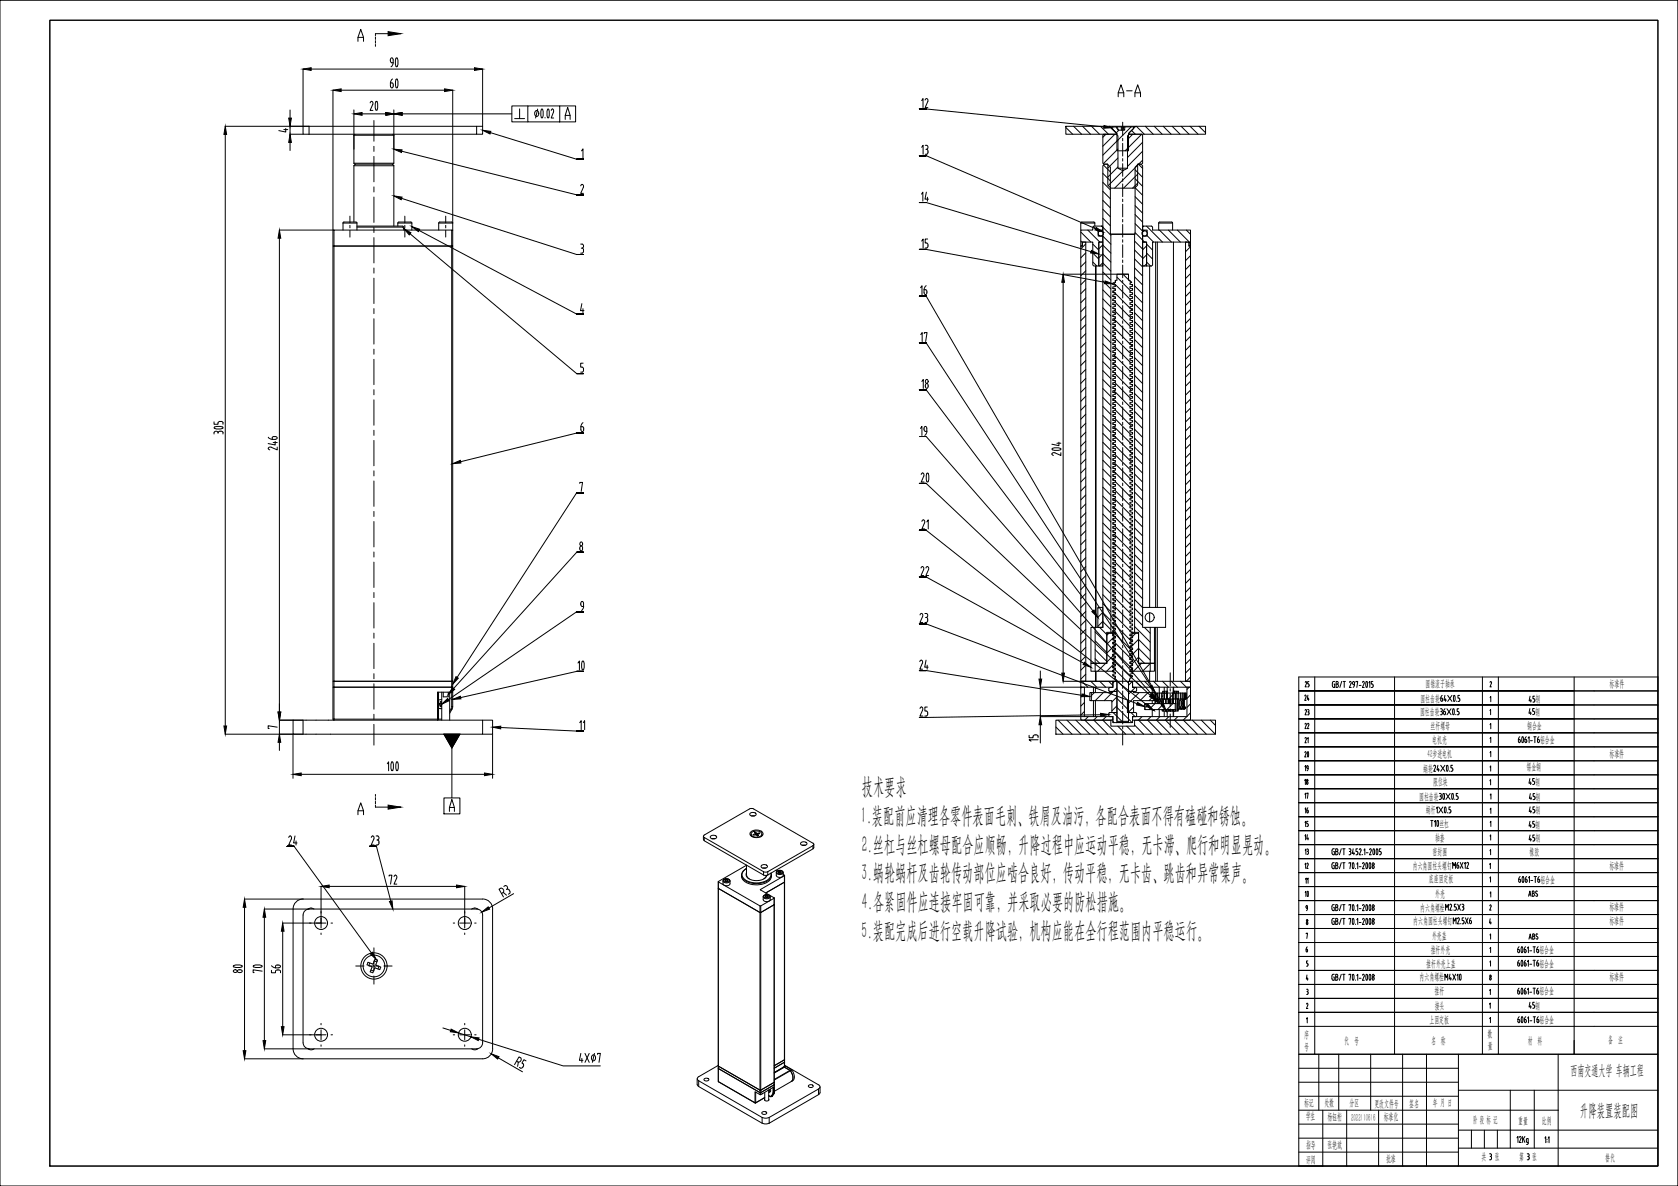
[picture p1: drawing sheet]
<svg xmlns="http://www.w3.org/2000/svg" width="841mm" height="594mm" viewBox="0 0 841 594" stroke-linecap="round" stroke-linejoin="round" font-family="sans-serif">
<!-- layer: 0 -->
<g fill="none" stroke="#000" stroke-width=".5">
<path d="M25 10h806v574h-806zM179 19h3M188 18v2M201 17h-13v1M179 21v-2l2-4 1 4v2M188 20v2M177 55v27M197 55v20M197 57h60M197 57l5-1v2zM260 55v4h-2M260 59h3"/>
<path d="M265 53h16v8h-16zM265 53h-8v8h8M268 56a1.3 1.3 0 0 1 2 1 1.3 1.3 0 0 1-2 1v-1zM269 55l-1 4M271 55a3 3 0 0 1 0 4zM273 59h.1M274 55a3 3 0 0 1 0 4zM276 55a.8 .8 0 0 1 1 0 .8 .8 0 0 1 0 1l-1 3h1M281 53h8v8h-8M283 60v-2l2-4 1 4v2M283 58h3M155 63h84v4h-84"/>
<path d="M155 63h-3v4h3M155 63v4M178 67l-1 1h20M197 67v1M197 68v14h-19h-1M239 63h3v4h-3M534 63h22l3 4h-25zM553 68v-1h6l1 1v16l2 1 3-1v-16l1-1h6l1 1v14h-3v11l-1 1h-12l-2-1v-11h-2zM556 63h13l-3 4M557 64h2l1 1h4v-1h4l-2 3v9h-6v-9l-3-3zM559 64l2 1M559 67h1"/>
<path d="M560 64h2v1M562 64v1M562 64h1v1M563 64h1M566 67h.1M569 63h35v4h-38M177 83h20M177 83v28M177 82h20M178 82l-1 1M197 82v1M197 83v30"/>
<path d="M560 84h5M167 115h59v8h-59zM167 115v8v218v3v16v1M172 112v-1h6l1 1M172 112v3M172 112h7M175 108v4M175 113v1M175 115v4M179 113h23v2M179 114h23M179 112v3"/>
<path d="M199 112v1M199 112h7M200 111h6v1M200 111l-1 1M203 108v4M203 113v1M203 115v4M206 112v3M220 112v-1h6l1 1M223 108v4M223 113v1M223 115v4"/>
<path d="M226 115h1v8h-1M227 112h-7v3M227 112v3M542 112v-1h6l1 1M549 112h-7v3M549 112v1M552 116h1M552 113l1 2h-3v3h3v3h-2v12h-3v-12h-6v2v-8h6v-2h5M557 117h12M557 117v200h2M569 117v200M573 113v2h2v3h-2v3h2v12h2h1v-12h18v2h1v-8h-19l-1-2h-4"/>
<path d="M573 116h1M581 112v-1h6l1 1M581 112h7M581 112v3M588 112v3M226 123h-59v218h59M226 123h1v218h-1M226 123v218M543 121h1v220h-2v-218h1zM549 133v181M551 122h2l-1 11h-1zM551 133h.1"/>
<path d="M552 133h1M573 133h.1M573 121l2 1-1 11h-1zM574 133h1M576 133v171M579 121v183M580 121v183M588 121v220M594 121h2v2h1v218h-3zM558 148h.1M558 146l1 1M558 142l1-1 1-1v-3h6v3l1 1-1 1 1 1"/>
<path d="M558 152l1 1M558 144l1 1M558 148l1 1-1 1M558 150l1 1M558 156l1 1M558 158l1 1M558 142l1 1M558 154l1 1M559 141h.1M559 143l-1 1M559 157l-1 1M559 159l-1 1"/>
<path d="M559 151l-1 1M559 145l-1 1M559 147l-1 1M559 153l-1 1M559 155l-1 1M566 148l2 1-2 1 1 1M566 146l2 1-2 1M566 146h.1M566 148h.1M568 153l-2 1 2 1-2 1 1 1M568 145l-2 1M568 151l-2 1 1 1"/>
<path d="M568 143l-2 1 2 1M568 157l-2 1 2 1M568 159l-2 1 1 1M558 160l1 1M558 168l1 1M558 178l1 1M558 174l1 1M558 170l1 1M558 172l1 1M558 166l1 1M558 164l1 1M558 176l1 1"/>
<path d="M558 162l1 1M559 171l-1 1M559 177l-1 1M559 167l-1 1M559 169l-1 1M559 165l-1 1M559 163l-1 1M559 161l-1 1M559 175l-1 1M559 173l-1 1M559 179l-1 1M568 161l-2 1 1 1"/>
<path d="M568 171l-2 1 2 1-2 1 1 1M568 177l-2 1 1 1M568 169l-2 1 1 1M568 179l-2 1 1 1M568 167l-2 1 1 1M568 175l-2 1 2 1M568 165l-2 1 1 1M568 163l-2 1 1 1M558 194l1 1M558 188l1 1M558 182l1 1M558 180l1 1"/>
<path d="M558 196l1 1M558 184l1 1M558 192l1 1M558 198l1 1M558 186l1 1M558 190l1 1M559 185l-1 1M559 189l-1 1M559 199l-1 1M559 191l-1 1M559 187l-1 1M559 193l-1 1"/>
<path d="M559 195l-1 1M559 181l-1 1M559 183l-1 1M559 197l-1 1M566 196l1 1M566 184l1 1M566 196h.1M566 184h.1M568 199l-2 1 2 1-2 1 2 1-2 1 2 1-2 1 1 1M568 195l-2 1M568 189l-2 1 2 1-2 1 1 1M568 183l-2 1"/>
<path d="M568 185l-2 1 2 1M568 181l-2 1 1 1M568 197l-2 1 1 1M568 187l-2 1 1 1M568 193l-2 1 1 1M558 204l1 1M558 202l1 1M558 206l1 1M558 218l1 1M558 212l1 1M558 208l1 1M558 214l1 1"/>
<path d="M558 216l1 1M558 210l1 1M558 200l1 1M559 201l-1 1M559 217l-1 1M559 209l-1 1M559 215l-1 1M559 203l-1 1M559 207l-1 1M559 219l-1 1M559 211l-1 1M559 205l-1 1"/>
<path d="M559 213l-1 1M566 208l2 1-2 1 2 1-2 1 2 1-2 1 1 1M566 208h.1M568 217l-2 1 1 1M568 215l-2 1 2 1M568 207l-2 1M568 219l-2 1 1 1M558 222h.1M558 224l1 1M558 228l1 1M558 222l1 1-1 1M558 226l1 1"/>
<path d="M558 234l1 1M558 232l1 1M558 230l1 1M558 220l1 1M558 238l1 1M558 236l1 1M559 237l-1 1M559 225l-1 1M559 227l-1 1M559 221l-1 1M559 233l-1 1M559 231l-1 1"/>
<path d="M559 229l-1 1M559 239l-1 1M559 235l-1 1M566 222l1 1M566 234l1 1M566 222h.1M566 234h.1M568 237l-2 1 1 1M568 225l-2 1 2 1-2 1 2 1-2 1 1 1M568 223l-2 1 2 1M568 235l-2 1 1 1M568 231l-2 1 2 1-2 1"/>
<path d="M568 221l-2 1M568 239l-2 1M558 258l1 1M558 248l1 1M558 242l1 1M558 254l1 1M558 256l1 1M558 252l1 1M558 246l1 1M558 250l1 1M558 244l1 1M558 240l1 1"/>
<path d="M559 243l-1 1M559 257l-1 1M559 259l-1 1M559 245l-1 1M559 241l-1 1M559 253l-1 1M559 251l-1 1M559 255l-1 1M559 249l-1 1M559 247l-1 1M566 240l1 1M566 240h.1"/>
<path d="M568 243l-2 1 2 1M568 259l-2 1 2 1M568 257l-2 1 1 1M568 245l-2 1 2 1-2 1 1 1M568 241l-2 1 1 1M568 249l-2 1 2 1-2 1 2 1-2 1 1 1M568 255l-2 1 2 1M558 276l1 1M558 268l1 1M558 264l1 1M558 266l1 1M558 262l1 1"/>
<path d="M558 270l1 1M558 272l1 1M558 260l1 1M558 278l1 1M558 274l1 1M559 261l-1 1M559 275l-1 1M559 273l-1 1M559 279l-1 1M559 271l-1 1M559 277l-1 1M559 263l-1 1"/>
<path d="M559 267l-1 1M559 269l-1 1M559 265l-1 1M566 274l2 1M566 274h.1M568 261l-2 1 1 1M568 275l-2 1 2 1M568 277l-2 1 1 1M568 263l-2 1 2 1-2 1 2 1-2 1 2 1-2 1 2 1-2 1 2 1-2 1M568 279l-2 1 1 1M558 282l1 1M558 292l1 1"/>
<path d="M558 288l1 1M558 290l1 1M558 296l1 1M558 280l1 1M558 298l1 1M558 286l1 1M558 284l1 1M558 294l1 1M559 285l-1 1M559 291l-1 1M559 283l-1 1M559 287l-1 1"/>
<path d="M559 297l-1 1M559 281l-1 1M559 295l-1 1M559 293l-1 1M559 289l-1 1M559 299l-1 1M566 284l2 1M566 284h.1M568 285l-2 1 1 1M568 283l-2 1M568 289l-2 1 2 1-2 1 2 1-2 1 1 1M568 295l-2 1 2 1-2 1 2 1-2 1 2 1-2 1 2 1-2 1 2 1-2 1 2 1-2 1 1 1"/>
<path d="M568 287l-2 1 1 1M568 281l-2 1 2 1M549 314h4v-231l1-1h1l2 2v33h12v-33l1-2h2l1 1v231h3M549 314h-2v18h2M549 314v22M550 304h3v10h-3zM557 317h-2v15h-6M558 317v1l1 1-1 1 1 1-1 1 1 1-1 1 1 1-1 1 1 1-1 1 1 1-1 1 1 1M558 317h-3v15h-6M558 317h1M558 320l1 1M558 320h.1"/>
<path d="M558 310l1 1M558 314l1 1M558 312l1 1M558 316l1 1M558 308l1 1M558 300l1 1M558 304l1 1M558 302l1 1M559 305l-1 1 1 1-1 1M559 315l-1 1M559 311l-1 1M559 317l-1 1 1 1"/>
<path d="M559 319l-1 1M559 313l-1 1M559 301l-1 1M559 303l-1 1M559 309l-1 1M559 319h.1M566 318h1M566 318l2-1h3v15h5M566 318l1 1M566 318h.1M567 318l1 1-2 1 2 1-2 1 2 1-2 1 2 1-2 1 2 1-2 1 2 1-2 1M568 319h.1"/>
<path d="M568 309l-2 1 2 1-2 1 2 1-2 1 1 1M568 315l-2 1 2 1M568 319l-2 1M568 317h.1M568 317h3v15h5M568 317l-1 1M573 304h11v10h-8M576 307v5M576 314v22M579 314v18h-3M579 314v27M580 314v27"/>
<path d="M549 332h-2v4h2M549 336h9M549 336v5M558 334l1 1M558 330l1 1M558 322l1 1M558 326l1 1M558 328l1 1M558 332l1 1M558 324l1 1M558 324h.1M558 322h.1"/>
<path d="M558 328h.1M558 326h.1M558 334h.1M558 332h.1M558 330h.1M558 336h.1M558 336l1 1M558 338l1 1M559 331l-1 1 1 1-1 1 1 1M559 325l-1 1M559 321l-1 1M559 331l-1 1"/>
<path d="M559 335l-1 1M559 327l-1 1M559 337l-1 1M559 333l-1 1M559 329l-1 1M559 323l-1 1M559 333h.1M559 321h.1M559 331h.1M559 327h.1M559 325h.1M559 329h.1"/>
<path d="M559 323h.1M566 336l2 1zM566 338l2 1zM566 330l2 1-2 1 2 1-2 1 2 1h-1l1 1M566 322l2 1M566 320l1 1M566 328l1 1M566 330l2 1M566 324l2 1M566 322h.1M566 320h.1M566 328h.1"/>
<path d="M566 330h.1M566 324h.1M566 336h10M568 333h.1M568 331h.1M568 335h.1M568 327h.1M568 325h.1M568 329h.1M568 323h.1M568 335l-2 1M568 321l-2 1"/>
<path d="M568 325l-2 1 1 1M568 331l-2 1 1 1M568 323l-2 1M568 327l-2 1M568 337l-2 1M568 329l-2 1M568 333l-2 1 2 1M568 339l-2 1v1v10h-1v10h-5v-20h-1v-1v-1M576 336v5M576 332h3v4h-3M167 341h59v3h-59zM167 344h59v3h-7v13h-52z"/>
<path d="M220 353h1v1v-1M220 355h1M220 347v13l-1 1M220 352v1M221 352h-1M221 353h.1M221 352h.1M221 351h.1M221 347v14M221 351h-1M222 347v2h3v-2M225 356l1-1-1 2"/>
<path d="M225 347v14M226 341h1v3h-1M226 344h1l-1 10M226 354v1M227 347v7h-1M227 354v1M542 341h16v3h-16zM547 347h10v-1h3v11h-3v-6h-10M547 347h-1v4h1M547 347v4M548 344v3M548 351v8"/>
<path d="M549 344v3M549 351v8M556 359v-2h4v5M558 341h2v5h-4v-2h2zM558 341h1M565 351v6M566 341h2v3l2 1-1 1h-3zM566 354v-8h2v1h11v4h-11v6h-2v-3M566 354h.1M566 341h2v3h29v-3h-29M569 359h1v-2h-4v5M574 352v3"/>
<path d="M578 344v3M578 351v1M578 355v4M579 347v4M579 355l-1 1M579 351v1M579 350l1 2M579 347h.1M579 351h1M579 350h1M579 352h.1M580 347h-1v3l1 1v1"/>
<path d="M580 347v3l1 1v1M580 352h.1M580 350l1 2M581 347h-1v3h1M581 344v3M581 355v4M581 347v3l1 1v1M582 350v2M582 347h-1v3h1M583 350v2M583 355v1zM583 346v1"/>
<path d="M583 347h-1v3h1M583 355v1M583 355v1h1M584 347h-1v3h1M584 344l-1 3M584 347v3M584 356v3M584 350h.1M584 347h.1M584 355v1h1M584 350v2M584 355v1h1v-1"/>
<path d="M584 346v1M585 347h-1v3h1M585 347v3M585 346h.1M585 346v4M585 347h.1M585 344v3M585 356v3M585 346v1M585 350v2M586 350v2M586 355v1"/>
<path d="M586 355v1h1M587 356h.1M587 350v2M587 355v1M587 356h1M588 356v-1v4M588 350v2M588 355v1M588 347h-3v3h3M588 347v3M588 344v3M588 356h1"/>
<path d="M588 344v2M588 356v3M589 346l-1 1M589 346h.1M589 346v1M589 356h.1M589 346h1v1M589 352h-15v3h15M589 352v3M589 347h-1v3h1M589 347v3M589 350h.1"/>
<path d="M589 347h.1M589 350v2M589 355v1M590 346l-1 4h1M590 347h2v3h-2zM590 346h1v1M590 350v6M591 355h.1M591 346v10M591 350h.1M591 355h1h-1M592 347v3l-1 2v2v1"/>
<path d="M592 355h.1M592 354v1M592 347h1v3h-1l-1 1v2l1 1h-1M593 355h-1M593 347v3M593 350l-1 2 1 2-1 1M593 352l1 3M593 354v1M593 347h1v3h-1M593 350l-1 2 1 2M593 353v-2l1 3M594 347v3"/>
<path d="M594 350l-1 2 1 2-1 1h1M594 354v1M594 347v3l-1 2 1 2M594 355h.1M594 350l-1 2 1 2v1M147 368v22M147 361h95v7h-95zM147 361h5v7M167 360v1M221 360l-2 1M223 368h8l-5 7zM226 375v25"/>
<path d="M242 361h5v7h-5M247 368v22M529 361h28v3h12v-3h40v7h-80zM542 360v-16h2v15h14v3h2M542 360v1M542 361h16M560 362h6zM568 361h28M597 360v-16h-2v15h-27v3h-2M597 360l-1 1M151 388h92M188 398v1"/>
<path d="M188 400v1M223 400h8v8h-8zM179 408v-2l2-4 1 4v2M179 406h3M188 401v2M188 403v1h13M225 406l1-6 2 4v2M225 404h3M353 419v2M353 419l30 18v1l-30-17zM353 419v-1l24-13 31 17-1 2M356 419a1.6 1.6 0 0 1 2-1 1.6 1.6 0 0 1 1 2 1.7 1.7 0 0 1-3-1z"/>
<path d="M376 408a1.6 1.6 0 0 1 2-1 1.6 1.6 0 0 1 1 1 1.7 1.7 0 0 1-3 0zM376 417a4 4 0 0 1 6 1 4 4 0 0 1-6 0zM376 418l1 1M377 409h1M377 417a2.9 2.9 0 0 1 5 1 2.9 2.9 0 0 1-3 1 2.9 2.9 0 0 1-2-2zM379 418h.1M379 417v1M379 417h-1l1 1h-2h2l1 1v-1h1h-2M379 417h.1M380 418h-1M380 419v-1v1M381 417l-1 1"/>
<path d="M382 418h.1M382 418l-1 1M357 420h1M372 438a6 6 0 0 0 8 5 6 6 0 0 0 7-5M374 435a3 3 0 0 0-2 4 3 3 0 0 0 3 2 9 9 0 0 0 11-2v-2a5 5 0 0 1-5 5 8 8 0 0 1-9-4v-2l2-1M374 437a4 4 0 0 0 5 4 5 5 0 0 0 5-3M382 433a1.5 1.5 0 0 1 1 0 1.5 1.5 0 0 1 1 1 1.4 1.4 0 0 1-1 1 1.4 1.4 0 0 1-1-2zM382 435h2M383 437h2M383 438h2M384 438l-1 2M385 437v1"/>
<path d="M389 436h1M389 437a2 2 0 0 0 4 0M389 436h3l1 3a2 2 0 0 1-4 0zM389 437a1.3 1.3 0 0 1 2-1 1.3 1.3 0 0 1 1 1 1.4 1.4 0 0 1-2 1 1.4 1.4 0 0 1-1-1zM390 437l1-1 1 1h-2zM390 436v1h1M391 436v1M393 438v1M393 439v3l-9 5 9-5M393 439l-12 7M393 439v95M401 422a1.6 1.6 0 0 1 2 0 1.6 1.6 0 0 1 1 1 1.7 1.7 0 0 1-3-1z"/>
<path d="M402 423h2M407 424v1l-22 13M407 424l-22 13M408 423l-1 2M152 458v64M152 450h90M152 450a5 5 0 0 0-5 5v70a5 5 0 0 0 5 5M155 455h84M155 455l-2 1-1 2M157 455h-1h-2M236 455h2h2M239 455l2 1 1 2v64l-1 2-2 1"/>
<path d="M242 450a5 5 0 0 1 5 5M247 455v70M360 442v100M360 442v3l21 12M360 442l21 12M360 445h.1M360 442h.1M362 441v2a2.1 2.1 0 0 0 4 0v-2M362 441a2 2 0 0 0 4 0M362 441l1-1h1h1l1 1M363 441a1.3 1.3 0 0 1 1-1 1.3 1.3 0 0 1 1 2 1.4 1.4 0 0 1-1 0 1.4 1.4 0 0 1-1-1zM363 441h1h1l-1 1z"/>
<path d="M364 441h.1M364 441h1zM365 441h.1M376 440l-2-1v-6l-14 9M381 457l-21-12v89l21 12M381 454v94M381 454h.1M381 457h.1M381 446l7 4M381 446h.1M381 454l7-4v3l-7 4zM381 457v89"/>
<path d="M383 449v2a2.1 2.1 0 0 0 3 0v-2M383 449a2 2 0 0 0 3 0M383 449l1-1h2v1M383 449a1.3 1.3 0 0 1 2-1 1.3 1.3 0 0 1 0 2 1.4 1.4 0 0 1-1 0 1.4 1.4 0 0 1-1-1zM383 449h1h1zM384 449h.1M385 449h-1h1M388 453v89l-7 4M388 453l-7 4M388 450h.1M388 453h.1M388 450v97"/>
<path d="M393 442v89l-5 3 5-3M393 442h.1M185 482v2M186 486h1M187 483l1-3 1 1-1 2 3 1-1 2-2-1M187 483l-3-1v1l2 1v3h1l1-2M188 481l1 1M190 484l-1 1M222 515l4 1M230 517l6 2M152 530h90M152 522l1 3h2"/>
<path d="M154 525l2 1 1-1M155 525h84M240 525l-2 1-2-1M240 521l42 13h19M247 525a5 5 0 0 1-5 5M291 528l-1 3h2M292 530v2M293 528l2 4M295 528l-2 4M297 529a1.3 1.3 0 0 1 1 1 1.3 1.3 0 0 1-1 1l-1-1zM298 528l-1 4M300 528h1l-1 4"/>
<path d="M360 534l-10 5a1.1 1.1 0 0 0 0 1 1.1 1.1 0 0 0 0 1M360 534v1l21 12M360 535v7l18 10v-5l3 1M360 534l21 12M360 535l21 12M360 534h.1M360 535h.1M392 535l-4 2M393 535h-1M393 535l-5 2 5-2M393 534v1M393 535l1-1 3 2"/>
<path d="M393 531v1l-5 3 5-3M393 535l3 1M393 534l-1 1M393 531h.1M393 532h.1M393 534l17 9a1.1 1.1 0 0 1 1 1 1.1 1.1 0 0 1-1 1M394 534h.1M394 534l-1 1M394 534h-1M396 536l-8 5M396 536h.1M396 536a4 4 0 0 1 1 6"/>
<path d="M396 536h1a3 3 0 0 1 0 6M397 536h.1M397 536h-1M831 528v56h-180M349 540v3l1 1M350 541v3l32 19M350 541l32 19v3M353 540a1.1 1.1 0 0 1 1 0 1.1 1.1 0 0 1 1 1h-2zM360 542h.1M360 542l18 11M378 552h1M379 552h.1"/>
<path d="M379 547v5l4-2-4 3M381 546h.1M381 547h.1M381 548h.1M382 557a1.1 1.1 0 0 1 1 0 1.1 1.1 0 0 1 1 1h-1zM382 560h2h2M382 548h.1M383 551a1 1 0 0 0 1 1 1 1 0 0 0 1-1M383 547v4M385 546v1M385 546v5M385 549h1"/>
<path d="M386 546v1h-1M386 549h1M386 546v1M387 549h-1M387 549h.1M387 548v1M387 545v2M387 547v1M388 548l-1 1M388 542l-7 4v1M388 542v1l-7 4M388 543l-7 4v1"/>
<path d="M388 543v4v-2l-7 3M388 547l-1 2M388 542h.1M388 543h.1M388 547h.1M397 542l-9 5M405 544a1.1 1.1 0 0 1 2-1 1.1 1.1 0 0 1 0 2h-1zM410 545v3l-24 15M410 545l-24 15v3M411 544v3l-1 1M382 563h2h2M737 566v9"/>
<path d="M744 566v9M750 566v9M757 566v9M769 566v9"/>
<circle cx="552" cy="117" r="1.3"/>
<circle cx="574" cy="117" r="1.3"/>
<circle cx="576" cy="309" r="2.3"/>
<circle cx="161" cy="462" r="3"/>
<circle cx="233" cy="462" r="3"/>
<circle cx="187" cy="484" r="7"/>
<circle cx="187" cy="484" r="5"/>
<circle cx="161" cy="518" r="3"/>
<circle cx="233" cy="518" r="3"/>
</g>
<!-- layer: 10 -->
<g fill="none" stroke="#000" stroke-width=".5">
<path d="M152 35v28M156 35h82M242 35v28M145 55v4M167 45v70M171 45h52M227 45v67M464 55l89 9M113 63h42M113 67v297M145 67h7M145 71v4"/>
<path d="M187 60v11M187 73v3M187 78v13M201 76l88 22M246 66l43 14M289 80h3zM291 76l1-1v4M464 78l85 37M534 64l4 3M538 63l4 4M543 63l4 4M547 63l4 4"/>
<path d="M552 63l4 4M554 67l-1 2M556 63l3 4 2-2M559 67l-6 6M560 75l-7 7M560 79l-5 5M563 61v7M563 69v2M563 72v6M563 79v2M567 64l-14 14M567 65l2 2"/>
<path d="M568 67l-3 3M570 63l4 4M572 67l-8 9M573 71l-8 8M573 76l-8 7M574 63l4 4M579 63l4 4M583 63l4 4M588 63l3 4M592 63l4 4M596 63l4 4M601 63l3 3"/>
<path d="M187 94v2M187 99v12M201 99l88 28M289 98h3zM291 93a.8 .8 0 0 1 1 0 .8 .8 0 0 1 0 1l-1 3h1M553 96l4 4M553 91l4 4M553 87l4 4M553 83l4 3M560 84l-5 5M563 82v6M563 90v1"/>
<path d="M563 92v6M563 100v1M563 85l-8 8M569 99l4 3M569 94l4 4M569 90l4 3M569 85l4 4M570 83l-11 11M570 87l-7 7M570 92l-2 2M573 80l-2 2 2 2M140 119v238"/>
<path d="M140 115h27M187 114v2M187 119v13M206 117l83 70M210 115l79 42M464 101l83 25M542 116l5 5M545 115l6 6M548 114l2 2M552 113l5 5M553 118l4 4M553 109l4 4"/>
<path d="M553 105l4 4M553 100l4 4M563 102v7M563 110v1M563 112v7M569 117l5 4M569 112l4 4M569 107l4 4M569 103l4 4M573 116h-1M575 113l8 8M575 118l3 3"/>
<path d="M581 115l6 6M586 115l6 6M590 115l7 7M595 115l2 2M187 134v3M187 139v13M289 127h3zM291 122h1a1.1 1.1 0 0 1 0 1 1.1 1.1 0 0 1 0 1v1a1.4 1.4 0 0 1 0 1 1.4 1.4 0 0 1-1 1M291 124h1M464 125l90 16M533 137h33M542 121h.1"/>
<path d="M544 122l-2 3M544 127l-2 2M544 131l-2 3M544 136l-2 2M548 122l3 3M548 127l3 3M548 131l2 2M551 129l2-2 4 4M553 136l4 4M553 132l4 4M553 123l4 4M553 123l-2 2"/>
<path d="M553 132l-2 1M560 139l7 7M563 120v1M563 123v6M563 130v2M563 133v6M563 137l3 3M569 139l4 4M569 134l4 4M569 130l4 4M569 125l4 4M569 121l4 4"/>
<path d="M575 131l2 2M575 127l3 3M575 122l3 3M575 128l-2 2M575 132l-1 1M575 123l-2 2M595 121l-1 1M597 124l-3 2M597 128l-3 3M597 133l-3 2M597 137l-3 3M187 155v2"/>
<path d="M187 160v12M289 157h3zM292 152l-1 4h2M292 155v2M464 148l119 205M533 141v196M544 140l-2 3M544 145l-2 2M544 149l-2 3M544 154l-2 2M544 158l-2 3M553 150l4 4"/>
<path d="M553 141l4 4M553 145l4 4M553 159l4 4M553 154l4 4M558 150v1M558 146l1 1M558 142l8 8M558 160l8 8M559 156l8 8M559 151l8 9M559 147l8 8M563 140v2"/>
<path d="M563 143v6M563 151v1M563 153v6M566 140l1 2M567 151h1M569 157l4 4M569 152l4 4M569 143l4 4M569 148l4 4M597 142l-3 2M597 146l-3 3M597 151l-3 2"/>
<path d="M597 155l-3 2M597 159l-3 3M187 175v2M187 180v13M464 172l113 172M544 172l-2 2M544 176l-2 3M544 163l-2 2M544 167l-2 3M553 177l4 4M553 172l4 4M553 163l4 4"/>
<path d="M553 168l4 4M558 168v1M558 164l1 1M558 178l8 8M559 174l8 8M559 169l8 9M559 165l8 8M563 161v1M563 163v7M563 171v1M563 173v7M567 169h1"/>
<path d="M569 179l4 4M569 170l4 4M569 166l4 4M569 175l4 4M569 161l4 4M597 164l-3 2M597 168l-3 3M597 173l-3 2M597 177l-3 3M187 195v3M289 187h3zM292 182h-1v2a1.3 1.3 0 0 1 1 1 1.3 1.3 0 0 1-1 1"/>
<path d="M464 195l84 111M544 181l-2 2M544 185l-2 3M544 190l-2 2M544 194l-2 3M544 199l-2 2M553 199l4 4M553 195l4 4M553 190l4 4M553 186l4 4M553 181l4 4M558 186v1"/>
<path d="M558 200l1 1M558 182l1 1M558 196l8 8M559 192l8 8M559 187l8 9M559 183l8 8M563 181v1M563 184v6M563 191v1M563 194v6M567 187h1M569 197l4 4"/>
<path d="M569 193l4 4M569 188l4 4M569 184l4 4M597 182l-3 2M597 186l-3 3M597 191l-3 2M597 195l-3 3M597 200l-3 2M107 211v2h2v-1M107 217h.1M107 217a1.1 1.1 0 0 1 1-1 1.1 1.1 0 0 1 1 1l1-1 2 1M107 214h3h2a2.8 2.8 0 0 1-5 0z"/>
<path d="M109 217h.1M110 211h1M110 211l-1 1M111 211l1 1v1M112 217h.1M187 200v13M187 216v2M289 217h3zM289 217l-58 14M291 214h1a1.1 1.1 0 0 1 1 2 1.1 1.1 0 0 1-2 0zM292 212l-1 2M464 219l113 129"/>
<path d="M544 203l-2 3M544 207l-2 3M544 212l-2 2M544 216l-2 3M553 213l4 4M553 208l4 4M553 217l4 4M553 204l4 4M558 204v1M558 218l8 8M558 214l8 8M559 210l8 8"/>
<path d="M559 205l8 9M559 201l9 8M563 201v2M563 204v6M563 212v1M563 214v6M567 205h1M569 215l4 4M569 211l4 4M569 206l4 4M569 202l4 4M569 220l4 4"/>
<path d="M597 204l-3 3M597 209l-3 2M597 213l-3 3M597 218l-3 2M187 221v12M187 236v2M527 225h4M528 225h.1M530 222h2M531 222v1h-4M532 225h.1M532 227v1l-4-1a.8 .8 0 0 0-1 0 .8 .8 0 0 0 1 1"/>
<path d="M544 230l-2 2M544 234l-2 3M544 239l-2 2M544 221l-2 2M544 225l-2 3M553 240l4 4M553 235l4 4M553 226l4 4M553 222l4 4M553 231l4 4M558 222v1M558 236l8 8"/>
<path d="M558 232l8 8M559 228l8 8M559 223l8 8M563 222v1M563 224v7M563 232v1M563 234v7M567 226l1 1M567 223h1M569 237l4 4M569 228l4 5M569 224l4 4"/>
<path d="M569 233l4 4M597 222l-3 3M597 227l-3 2M597 231l-3 3M597 236l-3 2M187 241v13M187 256v3M289 247h3zM289 247l-60 92M291 242h1l-1 4M464 242l113 106M544 243l-2 3"/>
<path d="M544 248l-2 2M544 252l-2 3M544 257l-2 2M553 257l4 5M553 253l4 4M553 249l4 4M553 244l4 4M558 258v1M558 240v1M558 254l8 8M558 250l8 8M559 246l8 8"/>
<path d="M559 259l8 8M559 241l8 8M563 242v1M563 245v6M563 252v1M563 255v6M567 244l1 1M567 241h1M567 259h1M569 260l4 4M569 255l4 4M569 251l4 4"/>
<path d="M569 242l4 4M569 246l4 5M597 240l-3 3M597 245l-3 2M597 249l-3 3M597 254l-3 2M597 258l-3 3M187 261v13M187 276v3M289 277h3zM289 277l-62 68M291 274a1.1 1.1 0 0 1 1 1 1.1 1.1 0 0 1-1 1z"/>
<path d="M464 266l111 87M544 261l-2 3M544 266l-2 2M544 270l-2 3M544 275l-2 2M544 279l-2 3M553 280l4 4M553 271l4 4M553 266l4 4M553 262l4 4M553 275l4 4M558 276v1"/>
<path d="M558 272l8 8M558 268l8 8M559 264l8 8M559 277l8 8M563 262v2M563 265v6M563 272v2M563 275v6M567 262l1 1M567 277h1M569 278l4 4M569 273l4 4"/>
<path d="M569 269l4 4M569 264l4 4M597 263l-3 2M597 267l-3 3M597 272l-3 2M597 276l-3 3M187 282v12M187 297v2M464 289l79 43M544 288l-2 3M544 297l-2 3M544 284l-2 2"/>
<path d="M544 293l-2 2M553 298l4 4M553 293l4 4M553 289l4 4M553 284l4 4M558 298h.1M558 294v1M558 290l8 8M558 286l8 8M559 300l8 8M559 282l8 8M559 295l8 8"/>
<path d="M563 283v1M563 285v7M563 293v1M563 295v7M567 280l1 1M567 298l1 1M567 295h1M569 296l4 4M569 287l4 4M569 282l4 4M569 291l4 4M597 290l-3 2"/>
<path d="M597 299l-3 2M597 281l-3 2M597 285l-3 3M597 294l-3 3M187 302v13M187 317v3M289 306h3zM289 306l-64 44M292 304v-2a.7 .7 0 0 0 0-1 .7 .7 0 0 0-1 1v1l1 1M293 304l-2 2M464 313l106 39M544 302l-2 2"/>
<path d="M544 306l-2 3M544 311l-2 2M544 315l-2 3M544 320l-2 2M549 316l6 6M550 309l3-2 4 4M551 304l-1 1M551 314l4 4M553 311l4 4M553 302l4 4M553 311l-3 3M556 317l-1 1"/>
<path d="M558 316h.1M558 312l1 1M558 308l8 8M558 304l9 8M559 319l-4 4M559 318l8 8M559 313l8 8M563 303v1M563 305v7M563 313v1M563 316v6M567 316l1 1"/>
<path d="M567 320h-1M568 313h.1M569 314l7 8M569 309l4 4M569 300l4 4M569 305l4 4M569 317l-1 2M574 314l2 3M597 303l-3 3M597 308l-3 2M597 317l-3 2M597 312l-3 3"/>
<path d="M187 322v13M187 337v3M289 336l-58 13M464 336l78 12M521 336v4M544 333l-2 3M544 338l-2 2M544 324l-2 3M544 329l-2 2M549 330l2 2M549 325l6 6M549 321l6 6"/>
<path d="M550 332l-1 1M554 332l-4 4M558 334h.1M558 330l1 1M558 324l-3 3M558 328l-3 4M558 326l8 8M558 333l-3 3M559 322l8 8M559 336l7 6M559 331l8 8M559 323l-1 1"/>
<path d="M559 327h.1M563 323v2M563 326v6M563 333v2M563 336v6M567 334l1 1M567 328l4-3 5 6M568 323l-1 1M568 331h.1M571 320l5 6M571 320l-3 3M572 332l-4 4"/>
<path d="M574 332l-3-3-4 4M576 332l-3 4M587 337v7M597 335l-3 2M597 330l-3 3M597 321l-3 3M597 326l-3 2M597 339l-2 2M659 339v35M699 339v189h-40M743 339v189h-44M751 339v189h-8"/>
<path d="M789 339v175M187 343v12M187 358v2M533 341h35M542 344h-21v15h22M542 344v1M542 341l3 3M544 347l-2 2M544 352l-2 2M544 356l-2 2M545 359l-1 2M547 341l3 3"/>
<path d="M548 347l-1 1M550 359l-2 2 7 7M551 341l3 3M552 358l-88 1M553 347l-4 4M554 359l-1 2M556 341l2 2M558 357l4 4M559 341l-1 1M559 340l7 7M560 345l-7 6M560 349l-3 3"/>
<path d="M560 354l-3 2M560 354l7 8M560 350l5 5M560 345l5 6M563 344v1M563 346v6M563 354v1M563 356v7M567 357l2 2M568 341l-2 2M568 344h.1M568 359h.1"/>
<path d="M568 354l-2 3M569 344l-3 4M569 341l3 3M571 347l-5 5M572 359l-1 2 7 7M574 341l3 3M574 352v1M575 347l-4 4M577 359l-2 2M578 341l3 3M579 348l-3 3M579 352l-3 3"/>
<path d="M581 359l-1 2 7 7M583 341l3 3M583 349h-1M583 352l-3 3M584 347v1M586 359l-2 2M587 345v1M587 347v7M587 355v1M587 358v6M587 341l3 3M588 352l-3 3"/>
<path d="M588 348l-2 2M589 347l-1 1M590 359l-1 2 7 7M591 350h-1M592 341l3 3M595 359l-2 2M596 344l-1 1M596 341l1 1M597 348l-2 2M597 353l-2 1M597 357l-2 2M651 353h180z"/>
<path d="M651 346h180zM651 346v-7h180v175M651 353v21M669 343v1l-1-1M669 341l-1 1v2M670 341l1 1-1 1 1 1h-1zM670 343h.1M672 341v3M673 341h1M674 341v3M676 342l1-1v1l-1 2h1M678 341l1 1v1h-1z"/>
<path d="M679 343l-1 1M680 342l1-1-1 3M681 343h1M683 342v-1l1 1-1 2h1M685 341v3v-3M685 342h.1M686 342l1-1v3M688 341h-1v2a.9 .9 0 0 1 1 1 .9 .9 0 0 1-1 0M722 355h1l-1 1M722 351h1M722 350h1v1M722 350v1"/>
<path d="M722 356h.1M722 356l1 1M723 348l-1 2M723 357h.1M723 357l-1 1M724 356v2l1-1M724 356l1 1M724 348v3h1M724 355v1M724 357h.1M725 350v1M725 355l2 3"/>
<path d="M726 348l2 3M727 355l-2 3M728 348l-2 3M728 355l1 1-1 2zM729 348h.1M729 349l-1 1 1 1M729 349v2M730 358h.1M730 351h.1M731 355h-1v1l1 1M731 357h.1M731 357l-1 1"/>
<path d="M732 348h-1v2l1 1M732 351h-1M747 356v-1v3M747 342v-1l1 1M747 349v3M747 342v2h1M767 355l-1 2h2M767 349l-1 2h2M767 357v1M767 350v2M769 355h-1v1a.8 .8 0 0 1 1 1 .8 .8 0 0 1-1 1M769 349h-1v1l1 1"/>
<path d="M769 351v1h-1M113 368h39M140 372v4M147 361h-7v7M187 363v10M251 364l38 2M521 363v9M529 364l4 4M530 361l7 7M535 361l7 7M539 361l7 7M544 361l7 7"/>
<path d="M553 361l7 7M558 360l-1 1M558 361v1M560 364l4 4M563 364v1M563 366v7M565 364l4 4M569 363l4 5M575 361l7 7M584 361l7 7M593 361l7 7M598 361l7 7"/>
<path d="M602 361l7 7M607 361l2 2M651 374h180zM651 367h180zM651 360h180zM747 363v-1v3M747 377v-1v3M747 370v-1v3M761 370l1 2v-1v-1M761 370h.1M762 369l-1 1M763 369l1 1-1 2z"/>
<path d="M764 370l1 1v1h-1zM765 369l-1 1M766 370v-1v3M767 371h1M769 369h1M769 369v3M771 370v1v1zM771 369v1M651 395h180zM651 388h180zM651 381h180zM659 381v21"/>
<path d="M719 384v-1v1v2h1M721 383l-1 3h1M721 385v1M721 397l1 1v1M722 399h.1M722 399a.9 .9 0 0 1 0 1 .9 .9 0 0 1-1 0M722 383l2 3M723 398h1v2zM724 383l-2 3M725 397l2 3M725 384h1M725 383v3l1-3"/>
<path d="M727 386h.1M727 397l-2 3M728 398v2zM728 383h-1v2a.9 .9 0 0 1 1 1 .9 .9 0 0 1-1 0M731 397h-1v2a.9 .9 0 0 1 1 1 .9 .9 0 0 1-1 0M747 391v2M747 384v2M747 398v2M767 390l-1 2h2M767 398v2h1M767 392v1M767 399v2"/>
<path d="M769 390h-1v1h1v1M769 392l-1 1M769 398h-1v1a.8 .8 0 0 1 1 1 .8 .8 0 0 1-1 1M651 416h180zM651 409h180zM651 402h180zM651 402v42M659 409v35M717 411h1M718 411v3M719 412v-1v3M720 405v-1v3"/>
<path d="M720 411l1 1v2zM721 404l2 3M723 404l-2 3M724 404l1 1-1 2zM726 407h.1M726 407h1M727 406v1M727 404h-1v2h1M729 400h.1M747 419v-1v3M747 405v2M747 412v-1v3"/>
<path d="M767 411l-1 3h2M767 418l-1 3h2M767 404l-1 2h2M767 413v1M767 420v1M767 406v1M768 414h1M769 413v1M769 405a1 1 0 0 1 0 2 .9 .9 0 0 1-1 0M769 411h-1v2h1M769 418h-1v2a.9 .9 0 0 1 1 0 .9 .9 0 0 1-1 1M769 404h-1v2h1"/>
<path d="M147 424l39 53M189 424l7 27M651 437h180zM651 430h180zM651 423h180zM668 433l1 2-1-1M669 432h-1v2M669 425h-1v1v2h1l-1-1M669 425h1v1l1 2h-1h-1zM669 432l2 1h-1l1 2h-1h-1zM669 433h1M669 427h1"/>
<path d="M672 425l-1 3M672 432l-1 3M673 432h1M673 425h1M674 432v3M674 425v3M676 425h1v1a1 1 0 0 1 0 2 .9 .9 0 0 1-1 0M676 432h1v3M676 427h1M678 432h.1M678 432v3v-3M678 425v2h1"/>
<path d="M679 427v1M679 435h.1M680 428h.1M680 433l1-1v3M680 426l1 1-1 1M680 425v2M681 434h1M681 426l1-1v1l-1 2h1M683 433v-1h1l-1 3h1M683 428h.1M684 426v-1v3M685 427h1"/>
<path d="M685 432h.1M685 432v3v-3M686 432l1 3v-3M686 432h1M686 426l1-1v1l-1 2h1M688 425v3M688 425l1 2-1 1M689 434h.1M689 434h-1a.7 .7 0 0 0 1 1v-1M690 425l1 2-1 1zM692 426a1 1 0 0 1 0 2 .9 .9 0 0 1-1 0M692 425h-1v2h1"/>
<path d="M728 435v-3l1 2v-2v3M730 434l1 1v-1M730 433l1 1M730 433v1M731 432l-1 1M732 432l1 3M733 432l-1 3M734 433v-1v3M735 432h1v1l-1 2h1M747 433v-1v3M747 440v-1v3M747 426v2"/>
<path d="M762 439l-1 1M763 439v3M763 439l1 2-1 1M765 439l-1 1M766 440l1-1v3M769 439h1M769 439v3M771 439v1M123 450h29M123 454v72M133 455h22M133 459v62"/>
<path d="M161 460v2h-3M161 444v18M165 444h64M233 460v2h-3M233 444v18M252 447l-1 1M253 444a1.1 1.1 0 0 1 1 0 1.1 1.1 0 0 1 0 1M254 448l-2-1a1.3 1.3 0 0 0 0-1 1.3 1.3 0 0 0-1-1h-1l2 4M254 445v1M254 445l1 1M255 446h.1M256 446v1l-1 1"/>
<path d="M257 448l-12 7M651 451v77h8v-77M651 458h180zM651 451h180zM651 444h180zM655 454v1M655 455v1M668 455l1 1-1-1M669 453h-1v2M669 453l2 1h-1l1 2h-1h-1zM669 455h1M672 453l-1 3"/>
<path d="M673 453h1M674 453v3M676 453h1v3M678 453l1 2-1 1zM679 456h.1M680 454l1-1v3M681 455h1M683 454v-1h1l-1 3h1M685 453v2v1zM686 453l1 1v2zM689 455h.1M689 455h-1a.7 .7 0 0 0 1 1v-1"/>
<path d="M725 456v-3v2l1-2v3M727 453l1 1-1 2h1M727 453h.1M728 456h.1M730 453h-1v1a.9 .9 0 0 1 1 1 .9 .9 0 0 1-1 1M731 453l1 3M732 453l-1 3M733 453h1l-1 1M733 454h.1M733 454a.9 .9 0 0 1 1 1 .9 .9 0 0 1-1 1M734 460h-1v1M734 460l2 3"/>
<path d="M736 460l-2 3M737 460v1M747 454v-1v1v2M747 447v2M761 440l1 1v1h-1zM764 440l1 1v1zM766 449l1-3v3M766 448h1M767 441h1M768 446l1 1v2h-1zM768 448h1M771 446h-1v1l1 2h-1"/>
<path d="M771 440v2l1-1M771 440l1 1M142 462h19M142 466v48M161 467v1M163 462h-2v3M166 462h1M187 475v4M227 462h1M233 467v1M235 462h-2v3M238 462h1"/>
<path d="M651 479h180zM651 472h180zM651 465h180zM655 468v-1v3M655 462v1zM655 475v2v-1M655 474v1M669 460h-1v1v2h1l-1-2M669 460l2 1h-1l1 2h-1h-1zM669 461h1M672 460l-1 3M673 460h1"/>
<path d="M674 460v3M676 460h1v3M678 460l1 2-1 1zM679 463h.1M680 461l1-1v3M681 462h1M683 461v-1h1l-1 3h1M685 460v2v1zM686 460l1 1v2zM689 462h.1M689 462l-1-1a.7 .7 0 0 0 0 1 .7 .7 0 0 0 1 1v-1M728 463v-3l1 1 1-1v3"/>
<path d="M730 460h1l-1 3h1M732 463h.1M733 463h.1M733 461l1 1-1 1M737 461v1v1l1-1M737 461v1M747 475v2M747 468v2M747 460v2M747 462v1M761 476h1l-1 1zM761 474v2"/>
<path d="M763 474v2v1zM764 476v1h1M764 476h1v1M765 474l-1 2M766 475v-1v3M766 470l1-2 1 2M766 470h1M767 476h1M768 469h1M768 474h2M769 468h-1v2h1M769 468v2"/>
<path d="M769 474v3M770 476h1v1h-1zM771 469v1h-1M771 468h-1l1 1M771 474l-1 2M178 484h4M187 481v3h-2M187 489v4M190 484h-3v2M192 484h5M651 493h180zM651 486h180z"/>
<path d="M655 496h1l-1 1M655 488v2h1M655 497h.1M655 497l1 1h-1M655 490v1M655 481v1l1 1-1 1M669 488h-1v1v2h1l-1-2M669 488l2 1h-1l1 1-1 1h-1zM669 489h1M672 488l-1 3M673 488h1M674 488v3"/>
<path d="M676 488h1v3M678 488l1 1-1 2zM679 491h.1M680 489l1-1v3M681 490h1M683 488h1l-1 3h1M685 488v1v2zM686 488l1 1v2zM689 490h.1M689 490l-1-1a.7 .7 0 0 0 0 1 .7 .7 0 0 0 1 1v-1M724 491v-3l1 2 1-2v3M727 488l-1 2h1"/>
<path d="M727 490v1M728 488l2 3M730 488l-2 3M730 489l1-1v3M732 488v3M732 488v1v2M747 490h.1M747 490v1v-1M747 496v2M747 482v-1v3M761 496l1 1-1 1zM761 482l1 1-1 1z"/>
<path d="M761 495v1M761 481v1M763 495v1v2zM763 481v2v1zM764 496v2l1-1M764 496h1v1M764 482v2l1-1M764 482h1v1M765 495l-1 1M765 481l-1 1M766 496v-1v3M766 482v-1v3"/>
<path d="M767 497h1M767 483h1M768 495h2M768 481h2M769 481v3M769 495v3M770 496l1 1v1h-1zM770 482l1 1v1h-1zM771 495l-1 1M771 481l-1 1M142 518h19M161 516v2h-3"/>
<path d="M161 513h.1M163 518h-2v3M166 518h1M227 518h1M233 516v2h-3M233 513h.1M235 518h-2v3M238 518h1M651 514h138M651 507h180zM651 500h180zM655 503h1l-1 2h1"/>
<path d="M655 510v2M747 503v-1v3M747 510v2M761 511v1l1-1M761 511h1M761 509v2M763 509l-1 2 1 1M763 509v3M764 511v1l1-1M764 511h.1M765 511h.1M765 509l-1 2"/>
<path d="M766 510v-1v3M767 502l-1 2h2M767 511h1M767 504v1M768 505h1M768 509h2M769 503v1v1M769 502h-1v1h1M769 509v3M770 511l1 1M770 511h1M771 509l-1 2"/>
<path d="M771 511v1M789 514h42M789 514v14h-38M831 514v14h-42v-7M123 530h29M133 525h22M161 523v1M233 523v1M250 530l12 7M259 532h1a1.3 1.3 0 0 0 1-1 1.3 1.3 0 0 0 0-1l-1-1-2 4M260 532l-1 2M262 533a1.4 1.4 0 0 1 0 2 1.4 1.4 0 0 1-2 0"/>
<path d="M264 531h-1l-1 2M747 578v1M747 579h.1M747 579a.9 .9 0 0 1 1 1 .9 .9 0 0 1-1 1M765 578h1v1M766 579h.1M766 579a.9 .9 0 0 1 0 1 .9 .9 0 0 1-1 1M651 584h12"/>
<circle cx="291" cy="272" r=".9"/>
<circle cx="688" cy="433" r=".6"/>
<circle cx="688" cy="454" r=".6"/>
<circle cx="655" cy="461" r=".5"/>
<circle cx="688" cy="461" r=".6"/>
<circle cx="688" cy="489" r=".6"/>
<circle cx="747" cy="489" r=".5"/>
</g>
<g fill="#000" stroke="#000" stroke-width=".5">
<path d="M152 35l4-1v1zM238 34l4 1h-4zM145 59h1l-1 4zM167 45h4v1zM223 45h4l-4 1zM113 63l1 4h-2zM145 67l1 4h-1zM197 75h5l-1 1zM242 65l4 1v1zM553 63l4 1h-4zM140 115l1 4h-2zM197 98l5 1-1 1z"/>
<path d="M202 114l4 3-1 1zM206 114l4 1v1zM549 114l4 2-4-1zM547 125l4 2h-4zM533 137l1 4h-2zM554 141l4 1h-4zM227 232l4-1v1zM547 306h1l2 3zM229 339l1 1-3 3zM532 337h2l-1 4zM544 332l3 2-4-1zM139 357h2l-1 4z"/>
<path d="M221 353l3-3 1 1zM227 344l1 1-3 3zM227 350l4-1v1zM521 340h1l-1 4zM542 348l4 1h-4zM552 357l4 1-4 1zM570 352l4 2-4-1zM575 353l3 3-3-2zM577 348l3 3-4-2zM576 344l1-1 2 4zM577 348l1-1 2 4zM582 353l1-1 2 4z"/>
<path d="M112 364h2l-1 4zM140 368l1 4h-2zM247 364h4v1zM521 359l1 4h-1zM123 450v4h-1zM133 455v4h-1zM161 444l4-1v2zM195 452l2-1v4zM229 443l4 1-4 1zM242 457l3-3v1zM142 462v4h-1zM186 478l1-1 2 4z"/>
<path d="M141 514h1v4zM122 526h1v4zM132 521h1v4zM246 528l4 1-1 1z"/>
</g>
<!-- layer: 0 -->
<path d="M195 16l6 1-6 1zM177 57l4-1v2zM197 57l5-1v2zM223 368h8l-5 7zM147 388l4-1v2zM243 387l4 1-4 1zM195 403l6 1-6 1zM226 516l4 1h-4zM236 519l4 1v1z" fill="#000" stroke="#000" stroke-width=".5"/>
<!-- layer: 5 -->
<g fill="none" stroke="#000" stroke-width=".5">
<path d="M0 0h841v594h-841zM25 10h806v574h-806zM651 535h80M661 528v28M671 528v28M687 528v28M703 528v56M715 528v56M731 528v56M781 528v56M831 528h-180v56M651 542h80"/>
<path d="M651 549h80M651 556h130M663 556v28M675 556v28M691 556v28M731 546h100M757 546v20M769 546v20M651 563h80M651 570h80M651 577h80M731 566h100"/>
<path d="M731 575h100"/>
</g>
<!-- layer: SLD-0 -->
<path d="M774 570l1-1v3M775 571h.1M775 572h.1M776 570v-1v3" fill="none" stroke="#000" stroke-width=".5"/>
<!-- layer: 9 -->
<path d="M760 570l1-1v3M762 570v-1v1l-1 2h1M763 569v3M764 570v2M764 569l-1 2M766 572h-1v-2h1v3h-1" fill="none" stroke="#000" stroke-width=".5"/>
<g font-size="13.2">
<text x="192" y="37">90</text>
<text x="192" y="47">60</text>
<text x="182" y="59">20</text>
<text x="286" y="339">10</text>
<text x="124" y="490" transform="rotate(-90 124 490)">80</text>
<text x="134" y="490" transform="rotate(-90 134 490)">70</text>
</g>
<g font-size="12.8">
<text x="459" y="244">20</text>
<text x="190" y="389">100</text>
</g>
<g font-size="11.5">
<text x="432" y="398">技术要求</text>
<text x="431" y="412">1.装配前应清理各零件表面毛刺、铁屑及油污，各配合表面不得有磕碰和锈蚀。</text>
<text x="432" y="427">2.丝杠与丝杠螺母配合应顺畅，升降过程中应运动平稳，无卡滞、爬行和明显晃动。</text>
<text x="432" y="441">3.蜗轮蜗杆及齿轮传动部位应啮合良好，传动平稳，无卡齿、跳齿和异常噪声。</text>
<text x="432" y="455">4.各紧固件应连接牢固可靠，并采取必要的防松措施。</text>
<text x="432" y="470">5.装配完成后进行空载升降试验，机构应能在全行程范围内平稳运行。</text>
</g>
<text font-size="10.1" x="559" y="50">A-A</text>
<g font-size="8.8">
<text x="652" y="382">20</text>
<text x="652" y="452">10</text>
</g>
<text font-size="8.6" x="792" y="559">升降装置装配图</text>
<g font-size="8.4">
<text x="460" y="149">16</text>
<text x="140" y="226" transform="rotate(-90 140 226)">246</text>
<text x="141" y="489" transform="rotate(-90 141 489)">56</text>
</g>
<g font-size="7.9">
<text x="466" y="337" transform="rotate(-90 466 337)">24</text>
<text x="150" y="424" transform="rotate(-90 150 424)">24</text>
<text x="200" y="444" transform="rotate(-90 200 444)">72</text>
</g>
<g font-size="7.5">
<text x="466" y="290" transform="rotate(-90 466 290)">22</text>
<text x="466" y="313" transform="rotate(-90 466 313)">23</text>
<text x="466" y="360" transform="rotate(-90 466 360)">25</text>
<text x="191" y="424" transform="rotate(-90 191 424)">23</text>
</g>
<text font-size="7.2" x="787" y="539">西南交通大学 车辆工程</text>
<text font-size="7.1" x="466" y="102" transform="rotate(-90 466 102)">14</text>
<g font-size="6.6">
<text x="466" y="55" transform="rotate(-90 466 55)">12</text>
<text x="466" y="79" transform="rotate(-90 466 79)">13</text>
<text x="466" y="126" transform="rotate(-90 466 126)">15</text>
<text x="466" y="172" transform="rotate(-90 466 172)">17</text>
<text x="466" y="196" transform="rotate(-90 466 196)">18</text>
<text x="465" y="219" transform="rotate(-90 465 219)">19</text>
<text x="466" y="266" transform="rotate(-90 466 266)">21</text>
<text x="515" y="373">15</text>
</g>
<g font-size="5.7">
<text x="294" y="367" transform="rotate(-90 294 367)">11</text>
<text x="658" y="409" transform="rotate(-90 658 409)">16</text>
</g>
<text font-size="5.3" x="657" y="352" transform="rotate(-90 657 352)">24</text>
<g font-size="5">
<text x="714" y="344">圆锥滚子轴承</text>
<text x="807" y="344">标准件</text>
<text x="712" y="352">圆柱齿轮</text>
<text x="770" y="352">钢</text>
<text x="712" y="358">圆柱齿轮</text>
<text x="769" y="358">钢</text>
<text x="717" y="365">丝杆螺母</text>
<text x="765" y="365">铜合金</text>
<text x="718" y="372">电机壳</text>
<text x="772" y="372">铝合金</text>
<text x="716" y="379">42步进电机</text>
<text x="807" y="379">标准件</text>
<text x="713" y="387">蜗轮</text>
<text x="765" y="386">锡金铜</text>
<text x="718" y="393">限位块</text>
<text x="769" y="393">钢</text>
<text x="711" y="401">圆柱齿轮</text>
<text x="770" y="401">钢</text>
<text x="715" y="407">蜗杆</text>
<text x="770" y="407">钢</text>
<text x="721" y="414">丝杠</text>
<text x="769" y="415">钢</text>
<text x="719" y="421">轴套</text>
<text x="770" y="421">钢</text>
<text x="718" y="428">密封圈</text>
<text x="767" y="428">橡胶</text>
<text x="708" y="435">内六角圆柱头螺钉</text>
<text x="807" y="435">标准件</text>
<text x="716" y="442">底座固定板</text>
<text x="772" y="442">铝合金</text>
<text x="719" y="449">外壳</text>
<text x="712" y="456">内六角螺栓</text>
<text x="807" y="456">标准件</text>
<text x="708" y="463">内六角圆柱头螺钉</text>
<text x="807" y="463">标准件</text>
<text x="718" y="470">外壳盖</text>
<text x="717" y="477">推杆外壳</text>
<text x="772" y="477">铝合金</text>
<text x="715" y="484">推杆外壳上盖</text>
<text x="772" y="484">铝合金</text>
<text x="712" y="491">内六角螺栓</text>
<text x="807" y="491">标准件</text>
<text x="719" y="498">推杆</text>
<text x="772" y="498">铝合金</text>
<text x="719" y="505">接头</text>
<text x="769" y="505">钢</text>
<text x="716" y="512">上固定板</text>
<text x="772" y="513">铝合金</text>
<text x="654" y="520">序</text>
<text x="746" y="520">数</text>
<text x="654" y="526">号</text>
<text x="674" y="523">代 号</text>
<text x="717" y="523">名 称</text>
<text x="746" y="526">量</text>
<text x="766" y="523">材 料</text>
<text x="806" y="523">备 注</text>
<text x="654" y="554">标记</text>
<text x="664" y="554">处数</text>
<text x="676" y="554">分区</text>
<text x="689" y="554">更改文件号</text>
<text x="706" y="554">签名</text>
<text x="718" y="554">年 月 日</text>
<text x="654" y="561">学生</text>
<text x="665" y="561">杨钰桁</text>
<text x="677" y="561">2022110616</text>
<text x="694" y="561">标准化</text>
<text x="738" y="563">阶 段 标 记</text>
<text x="761" y="563">重量</text>
<text x="773" y="563">比例</text>
<text x="655" y="575">指导</text>
<text x="665" y="575">张艳斌</text>
<text x="743" y="581">共</text>
<text x="749" y="581">张</text>
<text x="761" y="581">第</text>
<text x="768" y="581">张</text>
<text x="805" y="581">替代</text>
<text x="655" y="582">评阅</text>
<text x="695" y="582">批准</text>
</g>
<g font-size="4.9">
<text x="139" y="67">4</text>
<text x="657" y="345" transform="rotate(-90 657 345)">25</text>
<text x="657" y="359" transform="rotate(-90 657 359)">23</text>
<text x="657" y="366" transform="rotate(-90 657 366)">22</text>
<text x="657" y="387" transform="rotate(-90 657 387)">19</text>
<text x="657" y="394" transform="rotate(-90 657 394)">18</text>
<text x="657" y="401" transform="rotate(-90 657 401)">17</text>
<text x="657" y="422" transform="rotate(-90 657 422)">14</text>
</g>
<g font-size="4.4">
<text x="133" y="366">7</text>
<text x="657" y="373" transform="rotate(-90 657 373)">21</text>
<text x="657" y="415" transform="rotate(-90 657 415)">15</text>
<text x="657" y="429" transform="rotate(-90 657 429)">13</text>
<text x="657" y="436" transform="rotate(-90 657 436)">12</text>
<text x="657" y="444" transform="rotate(-90 657 444)">11</text>
</g>
</svg>
